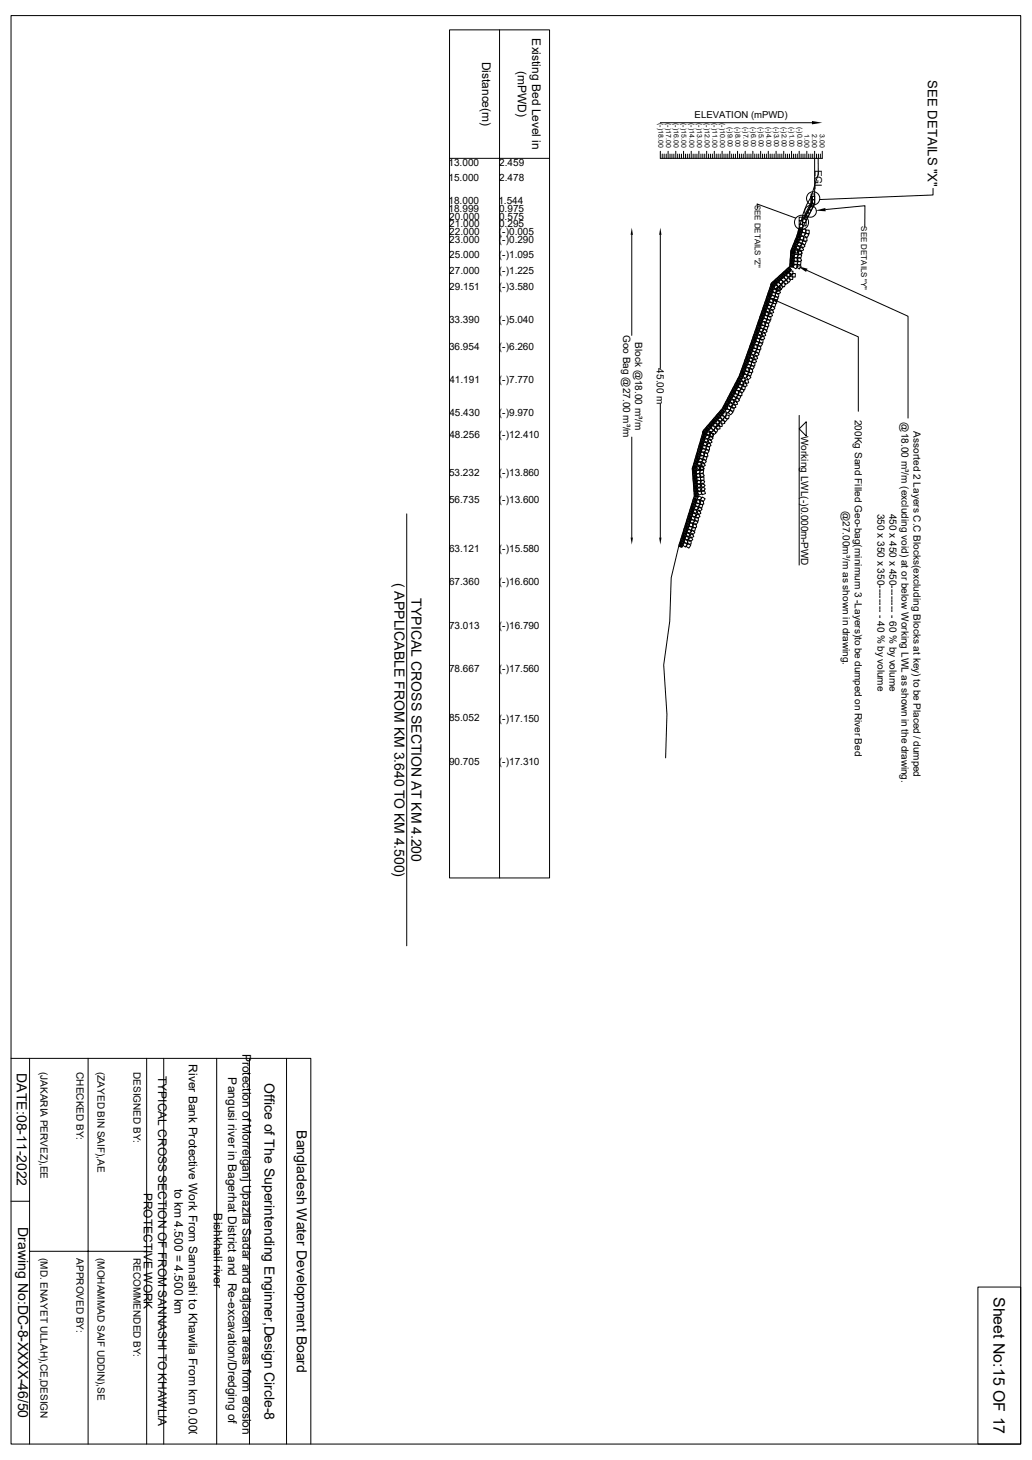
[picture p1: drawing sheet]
<svg xmlns="http://www.w3.org/2000/svg" width="297mm" height="420mm" viewBox="0 0 297 420" stroke-linecap="round" stroke-linejoin="round" font-family="sans-serif">
<g fill="none" stroke="#000" stroke-width=".29">
<path d="M3.2 4.5h290.6v410.9h-290.6zM129.4 8.6h28.8v244h-28.8zM143.8 8.6v244M190 35.3h43.7M129.4 45.6h28.8M190 43.5v2.1h46.6v-2.1M190.6 44.3v1.3M191.1 44.3v1.3M191.7 44.3v1.3M192.3 43.5v2.1M192.8 44.3v1.3M193.4 44.3v1.3"/>
<path d="M193.9 44.3v1.3M194.5 43.5v2.1M195 44.3v1.3M195.6 44.3v1.3M196.1 44.3v1.3M196.7 43.5v2.1M197.3 44.3v1.3M197.8 44.3v1.3M198.4 44.3v1.3M198.9 43.5v2.1M199.5 44.3v1.3M200 44.3v1.3"/>
<path d="M200.6 44.3v1.3M201.1 43.5v2.1M201.7 44.3v1.3M202.3 44.3v1.3M202.8 44.3v1.3M203.4 43.5v2.1M203.9 44.3v1.3M204.5 44.3v1.3M205 44.3v1.3M205.6 43.5v2.1M206.1 44.3v1.3M206.7 44.3v1.3"/>
<path d="M207.3 44.3v1.3M207.8 43.5v2.1M208.4 44.3v1.3M208.9 44.3v1.3M209.5 44.3v1.3M210 43.5v2.1M210.6 44.3v1.3M211.1 44.3v1.3M211.7 44.3v1.3M212.3 43.5v2.1M212.8 44.3v1.3M213.4 44.3v1.3"/>
<path d="M213.9 44.3v1.3M214.5 43.5v2.1M215 44.3v1.3M215.6 44.3v1.3M216.1 44.3v1.3M216.7 43.5v2.1M217.2 44.3v1.3M217.8 44.3v1.3M218 59.8l-.1-1.1 11.1 4M218.4 44.3v1.3M218.9 43.5v2.1M219.5 44.3v1.3"/>
<path d="M220 44.3v1.3M220.6 44.3v1.3M221.1 43.5v2.1M221.7 44.3v1.3M222.2 44.3v1.3M222.8 44.3v1.3M223.4 43.5v2.1M223.9 44.3v1.3M224.5 44.3v1.3M225 44.3v1.3M225.6 43.5v2.1M226.1 44.3v1.3"/>
<path d="M226.7 44.3v1.3M227.2 44.3v1.3M227.8 43.5v2.1M228.3 44.3v1.3M228.9 44.3v1.3M229.4 44.3v1.3M230 43.5v2.1M230.5 44.3v1.3M231.1 44.3v1.3M231.6 44.3v1.3M232.2 43.5v2.1M232.7 44.3v1.3"/>
<path d="M233.3 44.3v1.3M233.4 56.5l-.1 1.9-2.3 4.6M233.4 55.8h1v.7h-.6v.9h.6v1.1h-.6v-1.1h.6v-.9h-1zM233.6 56.5v1.9l-2.3 4.6M233.8 56.5v2l-2.3 4.5M233.8 58.5l.6 .3-.5 .8-.6-.2-.4 .8 .6 .3-.5 .9-.6-.3-.4 .9 .6 .3-.5 .9-.6-.3 .5-.9 .6 .3 .4-.9-.6-.3 .5-.9 .6 .3 .4-.9-.6-.2zM233.9 44.3v1.3M234.4 56.5v2.1l-4.4 8.9M234.4 43.5v15.1M235 44.3v1.3M235.5 45.6v4.4l-2.1 6.6a27.5 27.5 0 0 0-3.4 8.9l-.6 2.3-1.8 4.4-.3 4.4-5.3 4.8-9.2 26.7-4.9 9.4-5.5 6.3-3.2 11 .6 7.8-4.4 14.2-2.2 9.4-.5 12.5-1.7 12.6 .9 14.2-.3 12.5M235.5 44.3v1.3"/>
<path d="M236.1 44.3v1.3M268.5 54.2v1.9l-32.7 1.3M181.8 67.6v28.9M190 67.6v38.4M224.4 79.3l.6-.4v.1a1.12 1.12 0 0 1-1.1 .8zM224.6 79.6l.6-.4 .1 .1a1.12 1.12 0 0 1-1.1 .8zM224.9 79.8l.6-.3 .1 .1a1.12 1.12 0 0 1-1.1 .7zM225.5 78.3l.6-.4v.2a1.12 1.12 0 0 1-1.1 .7zM225.7 78.6l.6-.4 .1 .1a1.12 1.12 0 0 1-1.1 .8zM226 78.9l.6-.4 .1 .1a1.12 1.12 0 0 1-1.1 .8zM226.1 79.1l.8 .5-.5 .9-.8-.6zM226.5 78.6l1 .1v.9h-1.1z"/>
<path d="M226.6 77.3l.6-.4v.1a1.12 1.12 0 0 1-1.1 .8zM226.7 79.8l.9 .6-.5 .8-.9-.5zM226.8 77.6l.6-.4 .1 .1a1.12 1.12 0 0 1-1.1 .8zM227.1 77.9l.6-.4 .1 .1a1.12 1.12 0 0 1-1.1 .8zM227.2 79.3l1 .1-.1 1-1-.1zM227.2 77.9l1 .1v1l-1-.1zM227.5 75.5l.2 .1-.2 1.3zM227.5 74l.3 .2-.3 1.2zM227.6 72.5l.2 .2-.2 1.2zM227.8 75.5l.2 .1-.2 1.3zM227.9 74l.2 .2-.2 1.2zM227.9 78.7h1v1h-1z"/>
<path d="M228 72.6l.2 .1-.2 1.3zM228.1 71.2l.1 .4-.5 .9zM228.2 75.5l.2 .2-.2 1.2zM228.3 74l.2 .2-.2 1.2zM228.4 72.6l.2 .1-.2 1.3zM228.4 74.4l.9-.4 .4 .9-.9 .4zM228.4 71.3l.1 .5-.5 .8zM228.5 75.1l1 .1-.1 1-1-.1zM228.6 72.3l1-.2 .1 1-.9 .1zM228.6 69.8l.1 .4-.5 .9zM228.6 72l1-.5 .4 1-.9 .4zM228.8 71.5l.1 .4-.6 .9z"/>
<path d="M228.8 75.9l.8 .6-.5 .8-.9-.5zM228.8 73l.9 .3-.3 1-.9-.3zM229 69.9l.1 .5-.5 .8zM229 71l1-.4 .3 .9-.9 .4zM229.2 68.5l.1 .4-.5 .9zM229.4 70.1v.4l-.5 .9zM229.4 70.3l.8-.7 .6 .8-.8 .7zM229.4 74.5l.9-.5 .4 .9-.9 .5zM229.5 75.2h1l-.1 1h-1zM229.5 68.6l.1 .4-.5 .9zM229.6 72.3l.9-.4 .4 1-.9 .3zM229.6 72.3l.9-.2 .3 1-1 .2z"/>
<path d="M229.7 67v.7l-.3 .7zM229.8 73.1l.9 .3-.3 .9-1-.3zM229.8 76l.8 .6-.6 .8-.8-.6zM229.9 68.7l.1 .4-.5 .9zM230 71.4l.9-.4 .4 .9-1 .4zM230 64.5h1v1h-1zM230 63.5h1v1h-1zM230 62.5h1v1h-1zM230 67.1l.1 .7-.4 .7zM230.1 65.6v.7l-.4 .6zM230.2 68.8l.9 .4-.4 .9-.9-.4zM230.3 68.1l.9-.2 .2 1-1 .2z"/>
<path d="M230.3 70.7l.8-.7 .6 .8-.8 .6zM230.4 67.2l.1 .7-.4 .7zM230.5 65.7v.7l-.4 .7zM230.8 65.8l.1 .7-.4 .6zM230.9 65.9l1 .1v.9h-1zM231 66.7l.8 .5-.5 .9-.8-.5zM231 64h1v1h-1zM231 63h1v1h-1zM231.1 69.2l.9 .3-.4 .9-.9-.3zM231.2 68.5l1-.2 .1 1-1 .1zM231.9 66.2h1v1h-1zM231.9 67l.9 .5-.5 .8-.9-.5z"/>
<path d="M232.2 77.8l29.1 13.2v29.3M237.6 60.3l11.3-1.1v6M216.1 98.9l.2-.1v.4l-.5 .9zM216.5 99.1l.2-.2v.5l-.5 .8zM216.6 97.5l.2-.1v.4l-.5 .9zM216.8 99.2l.2-.2v.5l-.5 .9zM216.9 99.3l1-.2 .2 1-1 .2zM216.9 97.7l.2-.2v.5l-.5 .8zM217 96.1l.3-.1v.4l-.6 .9zM217.3 97.8l.2-.2v.5l-.5 .9zM217.4 96.3l.2-.2v.5l-.5 .9zM217.6 94.7l.2-.1v.4l-.5 .9z"/>
<path d="M217.7 97.3l1 .1-.1 .9h-1zM217.7 98.1l.8 .5-.6 .8-.8-.5zM217.8 96.4l.2-.2v.5l-.5 .9zM217.8 96.6l.9-.4 .4 .9-.9 .4zM217.8 99.7l1-.2 .2 1-1 .1zM217.9 94.9l.2-.2v.5l-.5 .9zM218 93.3l.2-.1v.4l-.5 .9zM218.1 95.7l.9-.5 .5 .9-.9 .5zM218.2 95l.2-.2v.5l-.5 .9zM218.4 93.5l.2-.2v.5l-.5 .9zM218.4 95l.8-.7 .6 .7-.7 .7zM218.5 91.9l.2-.1v.4l-.5 .9z"/>
<path d="M218.6 97.6l1 .1-.1 1-.9-.1zM218.6 98.4l.9 .5-.6 .9-.8-.6zM218.7 97l.9-.5 .5 .9-.9 .5zM218.9 92.1l.2-.2v.5l-.5 .9zM218.9 93.5v.4l-.5 .9zM218.9 90.6l.3-.2v.4l-.5 .9zM219.1 96l.9-.4 .4 .9-.9 .4zM219.1 93.4l.9 .3-.2 1-1-.3zM219.2 92.7l.9-.2 .2 1-.9 .2zM219.2 92.2l.2-.2v.5l-.5 .9zM219.3 90.7l.2-.2v.5l-.5 .9zM219.3 95.2l.8-.6 .7 .7-.8 .7z"/>
<path d="M219.5 89.2l.2-.2v.5l-.5 .8zM219.7 90.8l.2-.2v.5l-.5 .9zM219.8 89.3l.2-.2v.5l-.5 .9zM219.9 87.8l.2-.2v.5l-.5 .8zM219.9 90.7l1 .1v.9h-1zM219.9 91.4l.9 .6-.6 .8-.8-.5zM220 90l.9-.4 .5 .9-.9 .4zM220 93.7l1 .4-.3 .9-.9-.3zM220.1 93l1-.2 .2 1-1 .2zM220.2 89.4l.2-.2v.5l-.5 .9zM220.3 87.9l.2-.2v.5l-.5 .9zM220.4 89.1l.9-.5 .4 .9-.9 .5z"/>
<path d="M220.4 86.4l.2-.2v.5l-.5 .8zM220.6 88l.3-.2v.5l-.6 .9zM220.7 88.3l.7-.6 .7 .7-.8 .7zM220.8 86.5l.2-.2v.5l-.5 .9zM220.9 85l.2-.2v.5l-.5 .8zM220.9 91l1 .1-.1 1-1-.1zM220.9 91.8l.8 .5-.6 .9-.8-.6zM221 90.3l.9-.4 .4 .9-.9 .5zM221.1 86.6l.2-.2v.5l-.5 .9zM221.2 85.1l.2-.2v.5l-.5 .9zM221.3 89.4l.9-.4 .5 .9-.9 .4zM221.4 83.6l.2-.2v.5l-.5 .9z"/>
<path d="M221.4 86.8l.9 .3-.3 1-.9-.3zM221.4 86.1l1-.2 .2 1-1 .2zM221.6 85.2l.2-.2v.5l-.5 .9zM221.6 88.6l.8-.6 .6 .7-.8 .7zM221.7 83.7l.3-.2v.5l-.6 .9zM221.9 82.2l.2-.2v.5l-.5 .9zM222.2 81.3l.6-.4 .1 .1a1.12 1.12 0 0 1-1.1 .8zM222.2 82.3l.2-.2v.5l-.5 .9zM222.2 83.7l.1 .4-.5 .9zM222.2 84.1h1l-.1 1-1-.1zM222.2 84.8l.9 .6-.6 .8-.8-.5zM222.3 83.4l.9-.4 .5 .9-.9 .4z"/>
<path d="M222.3 87.1l1 .4-.3 .9-1-.3zM222.4 86.4l1-.2 .2 1-1 .2zM222.5 81.6l.6-.4v.1a1.12 1.12 0 0 1-1.1 .8zM222.5 82.4l.3-.1v.4l-.6 .9zM222.7 82.1l.9-.2 .3 1-1 .2zM222.7 82.5l.9-.5 .4 .9-.9 .5zM222.7 81.8l.6-.4 .1 .2a1.12 1.12 0 0 1-1.1 .7zM223.1 84.4l1.1 .1-.1 1-1-.1zM223.1 85.2l.9 .5-.6 .9-.8-.6zM223.3 80.3l.6-.4v.2a1.12 1.12 0 0 1-1.1 .7zM223.3 83.7l.9-.4 .4 .9-.9 .5zM223.3 81.8l.8-.7 .6 .7-.7 .7z"/>
<path d="M223.4 82.8l.9-.2 .2 1-.9 .2zM223.5 80.6l.6-.4 .1 .1a1.12 1.12 0 0 1-1.1 .8zM223.6 82.8l.9-.4 .4 .9-.9 .4zM223.7 86.7l23.3 10.2v21.4M223.8 80.9l.6-.4 .1 .1a1.12 1.12 0 0 1-1.1 .8zM224 82.5l.7-.7 .7 .8-.7 .7zM224.5 80.5l.9 .3-.3 1-1-.4zM224.8 80.3l.9-.5 .5 .9-.9 .5zM225.1 81.2l1 .3-.3 1-1-.3zM225.5 81l.9-.5 .4 .9-.8 .5zM190 116.2v38.4M206.4 119.3l.6-.5-.4 .7-.6 .4z"/>
<path d="M206.7 119.5l.6-.4-.4 .7-.6 .4zM207 119.8l.6-.5-.4 .7-.6 .4zM207.3 118.2l.6-.5-.3 .7-.6 .4zM207.6 118.4l.6-.5-.3 .7-.6 .4zM207.8 119.3l.8 .7-.7 .7-.7-.6zM207.9 118.6l.6-.4-.3 .7-.6 .4zM208.2 118.7l.9 .2-.2 .9-1-.1zM208.5 116.5h.2l-.2 .6-.5 .5zM208.6 120l.7 .6-.6 .8-.8-.7zM208.8 116.7l.2-.1-.2 .7-.5 .5zM208.9 119.3l1 .2-.2 1-1-.2zM209.1 116.8h.3l-.2 .6-.5 .6z"/>
<path d="M209.2 115.2l.2-.1-.2 .7-.5 .5zM209.3 117.5l.8 .7-.7 .7-.7-.7zM209.5 116.7l.9 .2-.2 1-.9-.2zM209.5 115.4l.3-.1-.3 .7-.5 .5zM209.7 116.1l.9-.3 .3 .9-.9 .3zM209.8 115.5h.3l-.3 .6-.5 .6zM210 113.7l-.1 .8-.5 .5 .1-.7zM210.1 115.2l1-.3 .3 .9-1 .3zM210.2 114h.2l-.2 .6-.5 .6zM210.2 117.9l.7 .7-.6 .7-.8-.6zM210.4 117.1l.9 .2-.2 1-1-.2zM210.5 112.6l.3-.1-.2 .7-.5 .5z"/>
<path d="M210.5 114.2h.3l-.2 .6-.5 .6zM210.5 114.5l.9-.6 .5 .9-.8 .5zM210.6 116.5l.9-.3 .3 1-.9 .3zM210.9 112.7h.2l-.2 .6-.5 .6zM211 115.7l1-.3 .3 .9-1 .3zM211.2 111.3l.3-.1-.3 .6-.5 .6zM211.2 112.9h.3l-.3 .6-.5 .6zM211.4 114.9l.9-.5 .5 .8-.8 .6zM211.5 113.1l.8 .4-.4 .9-.9-.4zM211.5 111.4h.3l-.2 .6-.5 .6zM211.6 112.4h1v.9l-.9 .1zM211.9 109.9h.2l-.2 .6-.5 .6z"/>
<path d="M211.9 111.6h.2l-.2 .6-.5 .6zM212.2 110.1h.3l-.2 .6-.5 .6zM212.3 113.5l.9 .5-.4 .9-.9-.5zM212.5 112.8h1v1h-.9zM212.6 111.3l.7 .6-.7 .8-.7-.7zM212.7 108.5l-.1 .7-.5 .6 .2-.7zM212.7 110.2l-.1 .7-.5 .6 .2-.8zM212.7 110.5l1 .2-.3 1-.9-.2zM212.9 108.8h.2l-.2 .6-.5 .5zM212.9 109.9l.9-.3 .3 .9-.9 .3zM213.1 107.3l.2-.2v.5l-.5 .9zM213.2 109h.3l-.2 .6-.5 .6z"/>
<path d="M213.4 109l.9-.3 .3 .9-.9 .3zM213.4 111.7l.8 .7-.7 .7-.7-.6zM213.5 107.4l.2-.2v.5l-.5 .9zM213.6 111l.9 .2-.2 .9-.9-.2zM213.6 105.9l.2-.2v.5l-.5 .9zM213.7 108.1l.8-.6 .7 .7-.8 .7zM213.8 110.3l.9-.3 .3 1-.9 .3zM213.8 107.5l.2-.1v.4l-.5 .9zM214 106l.2-.2v.5l-.5 .9zM214.1 104.5l.2-.1v.4l-.5 .9zM214.2 109.4l1-.3 .3 1-1 .3zM214.3 106.1l.2-.1v.4l-.5 .9z"/>
<path d="M214.5 106.6l.9 .3-.3 1-.9-.3zM214.5 105.9l1-.2 .2 1-1 .2zM214.6 103.1l.2-.1v.4l-.5 .9zM214.6 104.5l.1 .4-.5 .9zM214.7 108.5l.8-.7 .6 .8-.8 .6zM214.8 104.8l.2-.2v.5l-.5 .9zM215 103.3l.2-.2v.4l-.5 .9zM215.1 101.7l.2-.1v.4l-.5 .9zM215.3 103.4l.2-.2v.5l-.5 .9zM215.3 103.9l1 .1-.1 1-.9-.1zM215.3 104.7l.9 .5-.6 .8-.8-.5zM215.4 101.9l.2-.2v.5l-.5 .8z"/>
<path d="M215.4 106.9l1 .4-.4 .9-.9-.3zM215.5 103.3l.9-.5 .4 .9-.9 .4zM215.5 106.3l1-.3 .2 1.1-1 .1zM215.6 100.3l.2-.1v.4l-.5 .9zM215.8 102l.2-.2v.5l-.5 .9zM215.8 102.3l.9-.4 .4 .9-.9 .4zM215.9 100.5l.3-.2v.5l-.6 .8zM216.1 101.6l.8-.7 .6 .7-.8 .7zM216.3 100.6l.2-.2v.5l-.5 .9zM216.3 104.2l1 .1-.1 1-1-.1zM216.3 105l.8 .6-.6 .8-.8-.6zM216.4 103.6l.9-.4 .4 .9-.9 .4z"/>
<path d="M216.7 102.7l.9-.5 .5 .9-.9 .4zM216.8 100l1 .4-.4 .9-.9-.3zM217 101.9l.8-.7 .6 .8-.7 .7zM217.8 100.4l.9 .3-.3 .9-1-.3zM230 119.5v43.1M181.8 125.7v28.9M199.3 134.4l.3 .6-.1 .8zM199.4 135.8l.3 .7-.1 .7zM199.5 137.3l.3 .7-.1 .7zM199.6 138.8l.3 .6-.1 .8zM199.7 134.3l.3 .7-.1 .7zM199.8 135.8l.3 .7-.1 .7z"/>
<path d="M199.9 133v.7l-.3 .7zM199.9 137.3l.3 .7-.1 .7zM200 138.8l.3 .6-.1 .8zM200.1 134.3l.3 .7-.2 .7zM200.2 135.8l.2 .7-.1 .7zM200.2 134.5l1-.3 .3 .9-.9 .3zM200.3 133.1v.7l-.4 .7zM200.3 137.2l.3 .7-.2 .7zM200.3 131.6l.1 .7-.4 .6zM200.3 136.7l.8-.6 .6 .8-.8 .6zM200.4 134.2l.9-.5 .5 .9-.9 .5zM200.4 138.7l.3 .7-.1 .7z"/>
<path d="M200.5 135.2l1 .2-.2 1-.9-.2zM200.5 137.3l1-.1 .1 1-1 .1zM200.6 133.2l.1 .7-.4 .7zM200.7 131.7v.7l-.4 .7zM200.7 133.3l.8-.5 .5 .8-.9 .5zM200.7 130.2v.7l-.3 .6zM200.9 132.5l.7-.7 .7 .7-.7 .7zM200.9 138.1l.9 .5-.4 .8-.9-.4zM201 131.8l.1 .7-.4 .6zM201.1 130.3v.7l-.4 .6zM201.1 128.7l.1 .8-.4 .6zM201.2 139.1l.7 .6-.6 .8-.8-.7z"/>
<path d="M201.2 134.4l1-.3 .3 .9-1 .3zM201.3 136.6l.8-.6 .6 .8-.8 .6zM201.3 134.5l.9-.5 .5 .9-.9 .4zM201.5 130.4v.7l-.4 .6zM201.5 128.9v.7l-.3 .6zM201.5 127.3l.1 .8-.4 .6zM201.5 130.9l1 .3-.3 1-.9-.3zM201.5 135.1l1 .2-.1 1-1.1-.2zM201.5 137.2h1.1v1h-1zM201.6 130.2l1-.2 .2 .9-1 .3zM201.6 133.5l.9-.4 .5 .8-.9 .5zM201.8 128.9l.1 .8-.4 .6z"/>
<path d="M201.9 132.8l.7-.8 .7 .8-.7 .7zM201.9 127.4l.1 .7-.4 .7zM201.9 138l.9 .5-.4 .9-.9-.5zM202 125.9v.7l-.4 .7zM202.2 139l.7 .7-.6 .7-.8-.7zM202.3 127.6v.7l-.4 .6zM202.3 128.1h.9v1.1h-1zM202.3 140l.7 .6-.6 .8-.8-.6zM202.3 126l.1 .7-.4 .7zM202.3 128.9l.9 .6-.6 .8-.8-.5zM202.4 127.5l.8-.5 .5 .9-.9 .5zM202.4 124.5v.7l-.3 .7z"/>
<path d="M202.5 123.7l.6-.4-.3 .7-.6 .4zM202.5 130.5l1-.2 .3 .9-1 .2zM202.5 131.2l1 .3-.3 .9-1-.2zM202.6 126.5l.9-.4 .5 .8-.9 .5zM202.7 126.1v.7l-.3 .7zM202.7 124.6l.1 .7-.4 .6zM202.8 124l.6-.5-.3 .7-.6 .4zM202.9 125.8l.7-.7 .7 .7-.7 .7zM203.1 124.2l.6-.4-.3 .7-.6 .4zM203.1 124.7l.1 .7-.4 .7zM203.2 128.4h1v1.1l-1-.1zM203.2 129.2l.9 .5-.5 .9-.9-.6z"/>
<path d="M203.3 127.8l.9-.5 .4 .9-.8 .5zM203.5 122.6l.6-.4-.3 .7-.6 .4zM203.5 124.2l1 .3-.3 .9-1-.3zM203.6 124l1 .2-.3 .9-.9-.1zM203.6 126.8l.9-.5 .4 .9-.9 .5zM203.8 122.9l.6-.5-.4 .7-.5 .4zM203.8 126l.8-.7 .6 .8-.7 .6zM203.9 123.7l.9-.6 .5 .8-.8 .6zM204.1 123.1l.6-.4-.4 .7-.5 .4zM204.3 124.6l1 .2-.2 1-1-.2zM204.5 121.5l.6-.4-.4 .7-.6 .4zM204.5 124.5l.9 .3-.3 .9-.9-.3z"/>
<path d="M204.7 124.3l.8-.6 .6 .9-.9 .5zM204.8 121.8l.6-.5-.4 .7-.6 .4zM205 122l.6-.5-.3 .7-.6 .4zM205 122.4l1 .4-.5 .9-.9-.4zM205.4 121.8h1l.1 .9-1.1 .1zM205.4 120.4l.6-.5-.3 .7-.6 .4zM205.7 120.6l.6-.4-.3 .7-.6 .4zM205.8 123l.9 .4-.5 1-.8-.5zM206 120.9l.6-.5-.4 .7-.5 .4zM206 121.1l1.1-.1v1h-1zM206.1 122.5l1-.1 .1 1-1 .1zM206.6 120.5l.9-.4 .4 1-1 .3z"/>
<path d="M206.8 121.7h1l.1 .9-1 .1zM207.3 121.1l1-.3 .3 1-.9 .2zM232 121.3v4.1l-2-2zM117.1 147.8v124.3M195.8 156v.6l-.3 .7zM196.2 156.1v.7l-.4 .6zM196.3 154.6v.6l-.4 .7zM196.5 156.2l.1 .6-.4 .7zM196.6 154.6v.7l-.3 .7zM196.7 153.2v.6l-.4 .7zM197 154.8v.6l-.4 .7zM197 155.2l1 .1-.1 1-1-.1z"/>
<path d="M197 156l.8 .5-.5 .9-.8-.6zM197 153.2l.1 .7-.4 .7zM197.1 154.6l.9-.5 .4 .9-.9 .4zM197.1 151.7v.7l-.3 .6zM197.4 153.6l.8-.4 .5 .9-.9 .4zM197.4 153.4v.7l-.3 .6zM197.5 151.8v.7l-.4 .7zM197.6 150.3v.7l-.4 .6zM197.6 152.9l.8-.7 .7 .7-.8 .7zM197.8 151.9l.1 .7-.4 .6zM197.9 150.5l.1 .6-.4 .7zM197.9 155.5l1 .1v.9h-1z"/>
<path d="M198 156.3l.8 .5-.6 .9-.8-.6zM198 148.9v.7l-.3 .6zM198 154.9l.9-.5 .5 .9-.9 .4zM198.3 150.5v.7l-.3 .6zM198.3 151.3l1 .3-.3 1-1-.3zM198.3 149l.1 .7-.4 .6zM198.3 150.6l1-.2 .2 .9-1 .3zM198.3 153.9l.9-.4 .5 .8-.9 .5zM198.4 147.5l.1 .7-.4 .6zM198.6 153.2l.7-.7 .7 .7-.7 .7zM198.7 149.1l.1 .7-.4 .7zM198.8 147.6v.7l-.3 .6z"/>
<path d="M198.9 146.1v.7l-.4 .6zM199.1 148.5l.9 .1v1h-1zM199.1 149.4l.8 .5-.5 .8-.9-.5zM199.1 147.7l.1 .7-.4 .6zM199.1 147.9l.9-.5 .5 .9-.9 .5zM199.2 146.2l.1 .7-.4 .6zM199.3 151.6l.9 .3-.3 1-.9-.3zM199.3 144.7v.7l-.3 .6zM199.3 150.9l1-.2 .2 .9-1 .3zM199.4 146.9l.9-.4 .5 .9-.9 .4zM199.6 146.3v.7l-.3 .6zM199.6 144.8l.1 .7-.4 .6z"/>
<path d="M199.7 146.2l.7-.7 .7 .7-.7 .7zM199.7 140.3l.3 .6-.1 .7zM199.7 143.3l.1 .6-.4 .7zM199.9 141.7l.3 .7-.2 .7zM200 148.8l1 .1v1h-1.1zM200 144.9l.1 .7-.4 .6zM200 149.6l.9 .6-.6 .8-.8-.5zM200.1 140.3l.3 .6-.1 .7zM200.1 143.4l.1 .7-.4 .6zM200.1 148.2l.9-.5 .5 .9-.9 .5zM200.2 141.7l.3 .7-.1 .7zM200.4 144.6l.9 .3-.3 1-.9-.3z"/>
<path d="M200.4 143.9l1-.2 .2 1-1 .2zM200.4 147.2l.9-.4 .4 .9-.8 .4zM200.4 143.5l.1 .7-.4 .6zM200.5 140.2l.3 .7-.1 .7zM200.6 141.7l.3 .7-.1 .7zM200.7 146.5l.7-.7 .7 .7-.8 .7zM200.7 141.4l1-.3 .3 1-.9 .3zM201.1 142.7l.9 .5-.5 .8-.9-.5zM201.3 140l.7 .7-.6 .8-.8-.7zM201.3 144.2l1-.2 .3 1-1 .2zM201.3 144.9l1 .3-.3 1-1-.3zM201.8 141.4l.9-.3 .3 .9-.9 .3z"/>
<path d="M202.1 143l.8 .5-.5 .8-.9-.5zM3.2 304.5h86.3v110.9M8.5 304.5v110.9M25.4 304.5v110.9M42.2 304.5v110.9M47.1 304.5v110.9M62.4 304.5v110.9M71.8 304.5v110.9M82.5 304.5v110.9M3.2 345.6h5.3M8.5 360h33.7M281.4 370.2h12.4v45.2h-12.4z"/>
<circle cx="234" cy="57.1" r="1.91"/>
<circle cx="230.7" cy="64" r="2.04"/>
<circle cx="233.3" cy="60.8" r="1.69"/>
</g>
<path d="M233.7 34.8l2.9 .5-2.9 .5zM181.8 65.5l.4 2.1h-.7zM190 65.5l.4 2.1h-.7zM229.5 76.5l2.9 .8-.4 .9zM234.7 60.6l2.8-.8 .1 1zM221 85.5l2.9 .7-.4 .9zM181.5 154.6h.7l-.4 2.1zM189.7 154.6h.7l-.4 2.1z" fill="#000"/>
<text font-size="4.6" x="286" y="373" transform="rotate(90 286 373)">Sheet No:15 OF 17</text>
<g font-size="4">
<text x="113.6" y="167.6" transform="rotate(90 113.6 167.6)">( APPLICABLE FROM KM 3.640 TO KM 4.500)</text>
<text x="118.4" y="172.1" transform="rotate(90 118.4 172.1)">TYPICAL CROSS SECTION AT KM 4.200</text>
<text x="4.8" y="308.8" transform="rotate(90 4.8 308.8)">DATE:08-11-2022</text>
<text x="76.1" y="311.5" transform="rotate(90 76.1 311.5)">Office of The Superintending Enginner,Design Circle-8</text>
<text x="85.4" y="325.1" transform="rotate(90 85.4 325.1)">Bangladesh Water Development Board</text>
<text x="5.2" y="353" transform="rotate(90 5.2 353)">Drawing No:DC-8-XXXX-46/50</text>
</g>
<text font-size="3.8" x="267" y="23.1" transform="rotate(90 267 23.1)">SEE DETAILS &quot;X&quot;</text>
<g font-size="3.4">
<text x="153.2" y="11.1" transform="rotate(90 153.2 11.1)">Existing Bed Level in</text>
<text x="138.8" y="17.7" transform="rotate(90 138.8 17.7)">Distance(m)</text>
<text x="149" y="20.4" transform="rotate(90 149 20.4)">(mPWD)</text>
<text x="69.8" y="303.1" transform="rotate(90 69.8 303.1)">Protection of Morrelganj Upazila Sadar and adjacent areas from erosion o</text>
<text x="45.5" y="309.5" transform="rotate(90 45.5 309.5)">TYPICAL CROSS SECTION OF FROM SANNASHI TO KHAWLIA</text>
<text x="54.3" y="306.2" transform="rotate(90 54.3 306.2)">River Bank Protective Work From Sannashi to Khawlia From km 0.000</text>
<text x="65.6" y="310" transform="rotate(90 65.6 310)">Pangusi river in Bagerhat District and Re-excavation/Dredging of</text>
<text x="41.4" y="343.1" transform="rotate(90 41.4 343.1)">PROTECTIVE WORK</text>
<text x="50.2" y="342" transform="rotate(90 50.2 342)">to km 4.500 = 4.500 km</text>
<text x="61.5" y="349.1" transform="rotate(90 61.5 349.1)">Bishkhali river</text>
</g>
<g font-size="2.9">
<text x="129.1" y="47.6">13.000</text>
<text x="143.7" y="47.6">2.459</text>
<text x="129.1" y="52.1">15.000</text>
<text x="143.7" y="52.1">2.478</text>
<text x="234.5" y="48.8" transform="rotate(90 234.5 48.8)">EGL</text>
<text x="129.1" y="58.7">18.000</text>
<text x="143.4" y="58.7">1.544</text>
<text x="129.1" y="61">18.999</text>
<text x="129.3" y="63.2">20.000</text>
<text x="129.3" y="65.4">21.000</text>
<text x="143.6" y="61">0.975</text>
<text x="143.6" y="63.2">0.575</text>
<text x="143.6" y="65.4">0.295</text>
<text x="129.3" y="67.6">22.000</text>
<text x="129.3" y="69.8">23.000</text>
<text x="143.6" y="67.6">(-)0.005</text>
<text x="143.6" y="69.9">(-)0.290</text>
<text x="129.3" y="74.3">25.000</text>
<text x="143.6" y="74.3">(-)1.095</text>
<text x="129.3" y="78.7">27.000</text>
<text x="129.3" y="83.5">29.151</text>
<text x="143.6" y="78.7">(-)1.225</text>
<text x="143.6" y="83.5">(-)3.580</text>
<text x="129.2" y="92.9">33.390</text>
<text x="143.6" y="92.9">(-)5.040</text>
<text x="129.2" y="100.8">36.954</text>
<text x="143.6" y="100.8">(-)6.260</text>
<text x="179.4" y="96.4" transform="rotate(90 179.4 96.4)">Goo Bag @27.00 m³/m</text>
<text x="182.8" y="98.5" transform="rotate(90 182.8 98.5)">Block @18.00 m³/m</text>
<text x="189" y="106" transform="rotate(90 189 106)">45.00 m</text>
<text x="129.3" y="110.2">41.191</text>
<text x="143.6" y="110.2">(-)7.770</text>
<text x="129.3" y="119.6">45.430</text>
<text x="143.6" y="119.6">(-)9.970</text>
<text x="129.3" y="125.9">48.256</text>
<text x="143.6" y="125.9">(-)12.410</text>
<text x="230.6" y="125.4" transform="rotate(90 230.6 125.4)">Working LWL(-)0.000m-PWD</text>
<text x="246" y="120.8" transform="rotate(90 246 120.8)">200Kg Sand Filled Geo-bag(minimum 3 -Layers)to be dumped on River Bed</text>
<text x="259.4" y="121.5" transform="rotate(90 259.4 121.5)">@18.00 m³/m (excluding void) at or below Working LWL as shown in the drawing.</text>
<text x="262.9" y="124.1" transform="rotate(90 262.9 124.1)">Assorted 2 Layers C.C Blocks(excluding Blocks at key) to be Placed / dumped</text>
<text x="129.2" y="136.9">53.232</text>
<text x="143.6" y="136.9">(-)13.860</text>
<text x="129.2" y="144.7">56.735</text>
<text x="143.6" y="144.7">(-)13.600</text>
<text x="242.6" y="147" transform="rotate(90 242.6 147)">@27.00m³/m as shown in drawing.</text>
<text x="252.5" y="147.8" transform="rotate(90 252.5 147.8)">350 x 350 x 350-------- - 40 % by volume</text>
<text x="256" y="147.8" transform="rotate(90 256 147.8)">450 x 450 x 450-------- - 60 % by volume</text>
<text x="129.2" y="158.9">63.121</text>
<text x="143.6" y="158.9">(-)15.580</text>
<text x="129.2" y="168.3">67.360</text>
<text x="143.6" y="168.3">(-)16.600</text>
<text x="129.2" y="180.8">73.013</text>
<text x="143.6" y="180.8">(-)16.790</text>
<text x="129.2" y="193.3">78.667</text>
<text x="143.6" y="193.4">(-)17.560</text>
<text x="129.2" y="207.5">85.052</text>
<text x="143.6" y="207.6">(-)17.150</text>
<text x="129.2" y="220.1">90.705</text>
<text x="143.6" y="220.1">(-)17.310</text>
<text x="11.6" y="308.4" transform="rotate(90 11.6 308.4)">(JAKARIA PERVEZ),EE</text>
<text x="22" y="308.4" transform="rotate(90 22 308.4)">CHECKED BY:</text>
<text x="28.1" y="308.4" transform="rotate(90 28.1 308.4)">(ZAYED BIN SAIF),AE</text>
<text x="38.4" y="308.4" transform="rotate(90 38.4 308.4)">DESIGNED BY:</text>
<text x="11.6" y="361.8" transform="rotate(90 11.6 361.8)">(MD. ENAYET ULLAH),CE,DESIGN</text>
<text x="22" y="362" transform="rotate(90 22 362)">APPROVED BY:</text>
<text x="28.1" y="361.8" transform="rotate(90 28.1 361.8)">(MOHAMMAD SAIF UDDIN),SE</text>
<text x="38.4" y="361.8" transform="rotate(90 38.4 361.8)">RECOMMENDED BY:</text>
</g>
<text font-size="2.8" x="199.9" y="34">ELEVATION (mPWD)</text>
<g font-size="2.3">
<text x="217.2" y="58.8" transform="rotate(90 217.2 58.8)">SEE DETAILS &quot;Z&quot;</text>
<text x="247.9" y="65.1" transform="rotate(90 247.9 65.1)">SEE DETAILS &quot;Y&quot;</text>
</g>
<g font-size="2">
<text x="189.5" y="35.3" transform="rotate(90 189.5 35.3)">(-)18.00</text>
<text x="191.7" y="35.3" transform="rotate(90 191.7 35.3)">(-)17.00</text>
<text x="194" y="35.3" transform="rotate(90 194 35.3)">(-)16.00</text>
<text x="196.2" y="35.3" transform="rotate(90 196.2 35.3)">(-)15.00</text>
<text x="198.4" y="35.3" transform="rotate(90 198.4 35.3)">(-)14.00</text>
<text x="200.6" y="35.3" transform="rotate(90 200.6 35.3)">(-)13.00</text>
<text x="202.9" y="35.3" transform="rotate(90 202.9 35.3)">(-)12.00</text>
<text x="205.1" y="35.3" transform="rotate(90 205.1 35.3)">(-)11.00</text>
<text x="207.3" y="35.3" transform="rotate(90 207.3 35.3)">(-)10.00</text>
<text x="209.5" y="36.4" transform="rotate(90 209.5 36.4)">(-)9.00</text>
<text x="211.7" y="36.4" transform="rotate(90 211.7 36.4)">(-)8.00</text>
<text x="214" y="36.4" transform="rotate(90 214 36.4)">(-)7.00</text>
<text x="216.2" y="36.4" transform="rotate(90 216.2 36.4)">(-)6.00</text>
<text x="218.4" y="36.4" transform="rotate(90 218.4 36.4)">(-)5.00</text>
<text x="220.6" y="36.4" transform="rotate(90 220.6 36.4)">(-)4.00</text>
<text x="222.8" y="36.4" transform="rotate(90 222.8 36.4)">(-)3.00</text>
<text x="225" y="36.4" transform="rotate(90 225 36.4)">(-)2.00</text>
<text x="227.2" y="36.4" transform="rotate(90 227.2 36.4)">(-)1.00</text>
<text x="229.5" y="36.4" transform="rotate(90 229.5 36.4)">(-)0.00</text>
<text x="231.5" y="38.5" transform="rotate(90 231.5 38.5)">1.00</text>
<text x="233.7" y="38.5" transform="rotate(90 233.7 38.5)">2.00</text>
<text x="235.9" y="38.5" transform="rotate(90 235.9 38.5)">3.00</text>
</g>
</svg>
